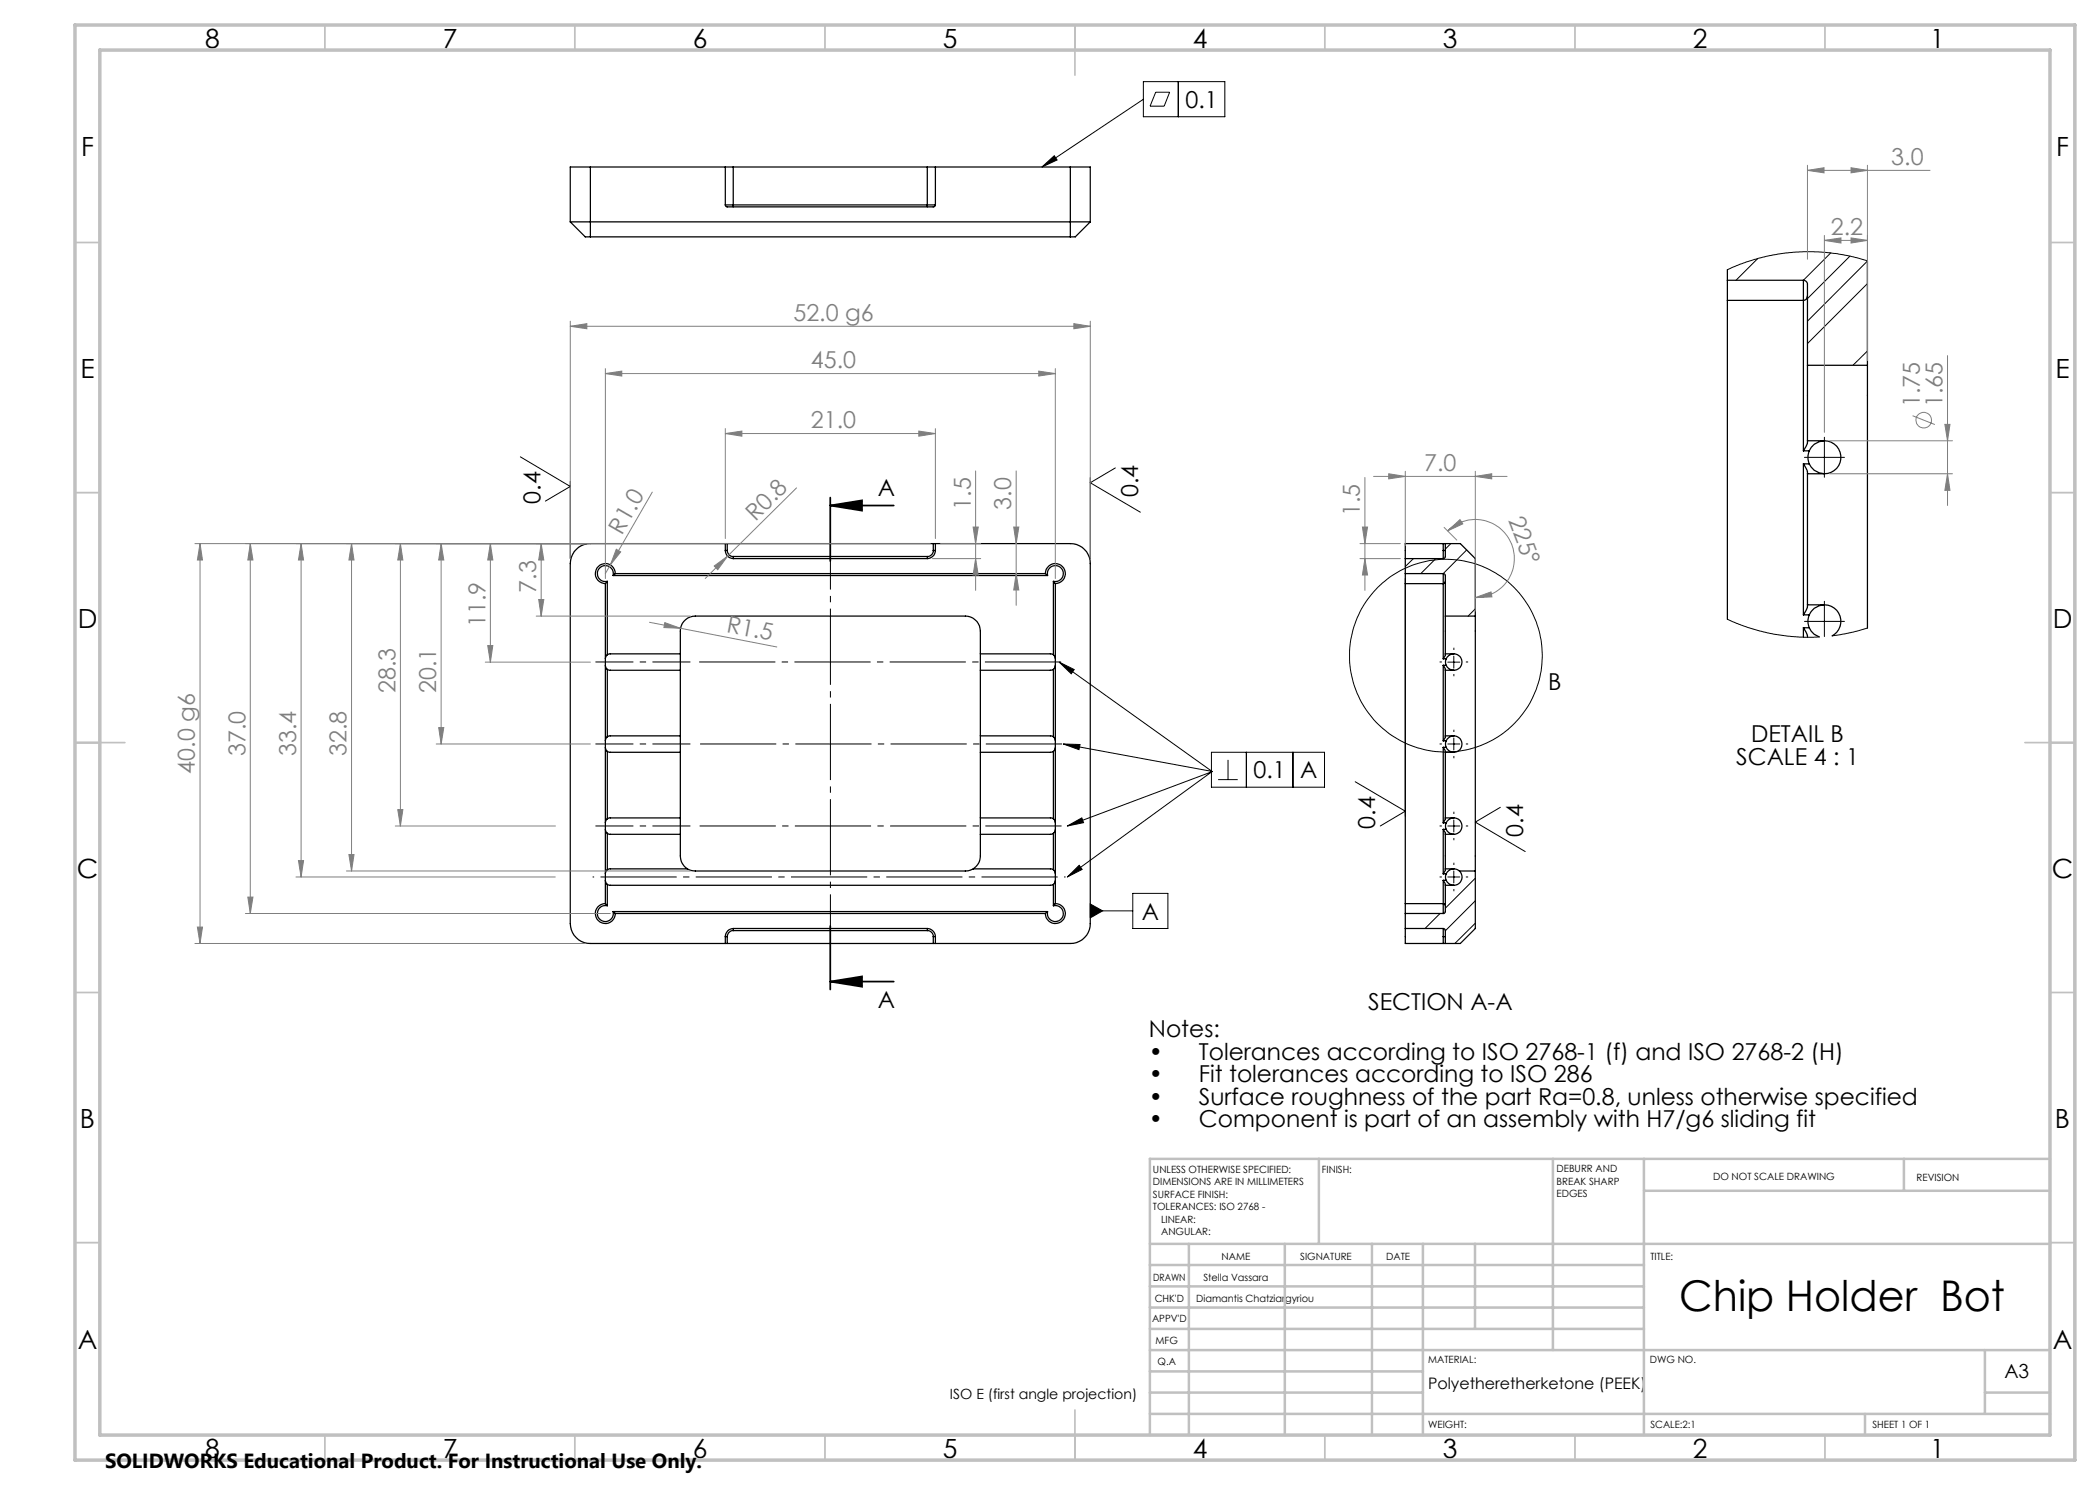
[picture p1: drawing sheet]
<svg xmlns="http://www.w3.org/2000/svg" width="420mm" height="297mm" viewBox="0 0 420 297" stroke-linecap="round" stroke-linejoin="round" font-family="sans-serif">
<g fill="none" stroke="#000" stroke-width=".25">
<path d="M118.1 33.4h-4v11M118.1 33.4v14M118.1 33.4h27M145.1 33.4h1.5M145.1 33.4v7.6M146.6 33.4h38.9M146.6 33.4v7.6M185.5 33.4h1.6M185.5 33.4v7.6M187.1 33.4v7.6M187.1 33.4h27M214.1 33.4h4v11"/>
<path d="M214.1 33.4v14M114.1 44.4h104M114.1 44.4l3 3h1M118.1 47.4h96M145.1 41l.3 .4h41.4l.3-.4M145.1 41h1.5M146.6 41v.4M146.6 41h38.9M185.5 41h1.6M185.5 41v.4M218.1 44.4l-3 3h-1M345.5 56.1v4"/>
<path d="M345.5 56.1h15.2M345.5 53.9v2.2M360.7 56.1a.85 .85 0 0 1 .8 .8v16.2M360.7 56.1v4M361.5 59.2a.85 .85 0 0 1-.8 .9M373.5 52.2v20.9M345.5 60.1v63.8M345.5 60.1h15.2M360.7 60.1v30.1M361.5 73.1v15.1M361.5 73.1h12M373.5 73.1v52.5"/>
<path d="M360.7 92.8l.7 1.3 .1 .7M360.7 92.8h1.1M360.7 90.2h1.1M360.7 92.8v30.2M361.5 88.2l-.1 .6-.7 1.4M361.5 94.8v26.2M361.5 94.8h3.4M361.5 88.2h3.4M361.8 92.8a3.3 3.3 0 0 0 3.1 2M361.8 90.2a3.6 3.6 0 0 0 0 2.6M364.9 88.2a3.3 3.3 0 0 1 3.3 3.3 3.3 3.3 0 0 1-3.3 3.3M364.9 88.2a3.3 3.3 0 0 0-3.1 2"/>
<path d="M121.1 116.7v64M121.5 116.3l-.4 .4M121.5 116.3v14.6M122.6 115.1a1.6 1.6 0 0 0-1.4-2 1.6 1.6 0 0 0-1.7 1.7 1.6 1.6 0 0 0 2 1.5M122.6 115.1h86.9M123 114.7a1.99 1.99 0 0 0-2-2 1.99 1.99 0 0 0-1.9 2.1 1.99 1.99 0 0 0 2 1.9M123 114.7l-.4 .4M123 114.7h86.1M145.1 108.7h-27a4 4 0 0 0-4 4v72a4 4 0 0 0 4 4h27M145.1 110.1a1.63 1.63 0 0 0 1.5 1.6M145.1 110.1h.4M145.1 108.7h.4"/>
<path d="M145.1 108.7v1.4M145.5 110.1a1.2 1.2 0 0 0 1.1 1.2M145.5 108.7h41.2M145.5 108.7v1.4M146.6 111.3v.4M146.6 111.7h38.9M146.6 111.3h38.9M185.5 111.3v.4M186.7 110.1h.4M186.7 108.7h.4M186.7 110.1a1.2 1.2 0 0 1-1.2 1.2M186.7 108.7v1.4"/>
<path d="M187.1 110.1a1.69 1.69 0 0 1-1.6 1.6M187.1 108.7h27a4 4 0 0 1 4 4v72a4 4 0 0 1-4 4h-27M187.1 108.7v1.4M209.1 114.7a2 2 0 0 1 2-2 2 2 0 0 1 2 2 2 2 0 0 1-2 2M209.1 114.7l.4 .4M209.5 115.1a1.6 1.6 0 0 1 1.4-2 1.6 1.6 0 0 1 1.8 1.7 1.6 1.6 0 0 1-2 1.5M210.7 116.3l.4 .4M210.7 116.3v14.6M211.1 116.7v64M281.1 114.7v2M281.1 111.7h7.5M281.1 114.7h7.5"/>
<path d="M281.1 111.7v3M281.1 116.7v64M281.1 116.7h7.5M288.6 114.7l.5 .3v8.2M288.6 110.1v1.6M288.6 110.1h.5M288.6 108.7h-7.5v3M288.6 108.7h.5M288.6 114.7v2M288.6 108.7v1.4M288.6 116.7v15.1M289.1 108.7v2.7l-.5 .3"/>
<path d="M289.1 116.3l-.1 .3-.4 .1M289.1 108.7h3l3 3v11.5M121.1 133.1l.4 .8M121.5 130.9l-.4 .9M121.5 133.9l.4 .2h14.2M121.5 133.9v13.5M136.1 130.8v-4.6a2.99 2.99 0 0 1 3-3h54a3 3 0 0 1 3 3v4.6M136.1 130.8h-14.2l-.4 .1M136.1 130.8v3.3M136.1 134.1v13.1M196.1 130.8h14.1l.5 .1M196.1 130.8v3.3"/>
<path d="M196.1 134.1v13.1M210.7 130.9l.4 .9M210.7 133.9l-.5 .2h-14.1M210.7 133.9v13.5M211.1 133.1l-.4 .8M288.6 133.1l.5 1M288.6 133.1v15.1M288.6 133.1h.6M288.6 131.8h.6M289.1 123.2v7.6M289.1 130.8l-.5 1M289.1 134.1h1.7"/>
<path d="M289.1 123.2h6M289.1 130.8h1.7M289.1 134.1v13.1M289.2 133.1a1.66 1.66 0 0 0 1.6 1M289.2 131.8l-.1 .5 .1 .8M290.8 130.8a1.64 1.64 0 0 1 1.6 1.6 1.64 1.64 0 0 1-1.6 1.7M290.8 130.8a1.66 1.66 0 0 0-1.6 1M295.1 123.2v51M360.7 125.6l.7 1.3 .1 .6M360.7 123h1.1M360.7 125.6h1.1M360.7 125.6v1.9"/>
<path d="M361.5 121l-.1 .6-.7 1.4M361.5 121h3.4M361.8 125.6l1 1.3 1.1 .5M361.8 123a3.5 3.5 0 0 0 0 2.6M364.9 121a3.3 3.3 0 0 1 3.2 2.5 3.3 3.3 0 0 1-1.7 3.7M364.9 121a3.3 3.3 0 0 0-3.1 2M121.1 149.5l.4 .8M121.5 147.4l-.4 .8M121.5 150.3l.4 .2h14.2M121.5 150.3v13.5M136.1 147.2h-14.3l-.3 .2M136.1 147.2v3.3"/>
<path d="M136.1 150.5v13.1M196.1 147.2h14.2l.4 .2M196.1 147.2v3.3M196.1 150.5v13.1M210.7 147.4l.4 .8M210.7 150.3l-.5 .2h-14.1M210.7 150.3v13.5M211.1 149.5l-.4 .8M288.6 149.5l.5 1M288.6 149.5v15.1M288.6 148.2h.6M288.6 149.5h.6"/>
<path d="M289.1 147.2l-.5 1M289.1 150.5h1.7M289.1 147.2h1.7M289.1 150.5v13.1M289.2 149.5a1.66 1.66 0 0 0 1.6 1M289.2 148.2l-.1 .5 .1 .8M290.8 147.2a1.64 1.64 0 0 1 1.6 1.6 1.64 1.64 0 0 1-1.6 1.7M290.8 147.2a1.66 1.66 0 0 0-1.6 1M121.1 176.1l.4 .8M121.1 165.9l.4 .7M121.5 163.8l-.3 .3-.1 .5M121.5 174l-.4 .8"/>
<path d="M121.5 176.9l.4 .2h88.3l.5-.2M121.5 166.6l.4 .3h14.2M121.5 166.6v7.4M121.5 176.9v4.2M136.1 166.9v4.3a3.1 3.1 0 0 0 1.4 2.6M136.1 163.6h-14.3l-.3 .2M136.1 163.6v3.3M137.5 173.8h-15.7l-.3 .2M137.5 173.8l.9 .3 .6 .1h54.1h.5l1.1-.4M194.7 173.8h15.6l.4 .2M196.1 166.9v4.3a3.1 3.1 0 0 1-1.4 2.6M196.1 163.6h14.2l.4 .2"/>
<path d="M196.1 163.6v3.3M210.7 163.8l.3 .3 .1 .5M210.7 174l.4 .8M210.7 166.6l-.5 .3h-14.1M210.7 166.6v7.4M210.7 176.9v4.2M211.1 165.9l-.4 .7M211.1 176.1l-.4 .8M288.6 176.1l.5 1M288.6 165.9l.5 1M288.6 165.9v8.9M288.6 176.1v4.6"/>
<path d="M288.6 176.1h.6M288.6 165.9h.6M288.6 174.8h.6M288.6 164.6h.6M289.1 177.1v5.3l-.3 .3h-.2M289.1 166.9v6.9M289.1 173.8l-.5 1M289.1 163.6l-.5 1M289.1 177.1h1.7M289.1 173.8h1.7M289.1 166.9h1.7M289.1 163.6h1.7"/>
<path d="M289.2 176.1a1.66 1.66 0 0 0 1.6 1M289.2 165.9a1.66 1.66 0 0 0 1.6 1M289.2 164.6l-.1 .5 .1 .8M289.2 174.8l-.1 .5 .1 .8M290.8 173.8l.6 .1 .5 .3M290.8 163.6a1.64 1.64 0 0 1 1.6 1.6 1.64 1.64 0 0 1-1.6 1.7M290.8 173.8a1.66 1.66 0 0 0-1.6 1M290.8 163.6a1.66 1.66 0 0 0-1.6 1M291.9 174.2a1.65 1.65 0 0 1 .4 1.8 1.65 1.65 0 0 1-1.5 1.1M291.9 174.2h3.2M295.1 174.2v11.5l-3 3h-3M121.1 180.7a1.98 1.98 0 0 0-2 2 1.98 1.98 0 0 0 2 2 1.98 1.98 0 0 0 1.9-2"/>
<path d="M121.1 180.7l.4 .4M121.5 181.1a1.6 1.6 0 0 0-2 1.5 1.6 1.6 0 0 0 1.7 1.7 1.6 1.6 0 0 0 1.4-2M122.6 182.3l.4 .4M122.6 182.3h86.9M123 182.7h86.1M145.1 187.3h.4M145.1 188.7h.4M145.1 187.3v1.4M145.5 188.7h41.2M145.5 187.3v1.4M146.6 185.7a1.63 1.63 0 0 0-1.5 1.6M146.6 185.7v.4"/>
<path d="M146.6 186.1a1.2 1.2 0 0 0-1.1 1.2M146.6 185.7h38.9M146.6 186.1h38.9M185.5 185.7a1.69 1.69 0 0 1 1.6 1.6M185.5 185.7v.4M185.5 186.1a1.2 1.2 0 0 1 1.2 1.2M186.7 187.3h.4M186.7 188.7h.4M186.7 187.3v1.4M187.1 187.3v1.4M209.5 182.3l-.4 .4M210.7 181.1a1.6 1.6 0 0 1 2 1.5 1.6 1.6 0 0 1-1.8 1.7 1.6 1.6 0 0 1-1.4-2"/>
<path d="M211.1 180.7a1.99 1.99 0 0 1 1.9 2 1.99 1.99 0 0 1-2 2 1.99 1.99 0 0 1-1.9-2M211.1 180.7l-.4 .4M281.1 185.7v3h7.5M281.1 180.7v2M281.1 182.7h7.5M281.1 185.7h7.5M281.1 182.7v3M281.1 180.7h7.5M288.6 185.7l.3 .1 .2 .3v2.6M288.6 185.7v1.6M288.6 187.3h.5M288.6 188.7h.5"/>
<path d="M288.6 180.7l.4 .1 .1 .3M288.6 180.7v2M288.6 187.3v1.4"/>
</g>
<g fill="none" stroke="#000" stroke-width=".2">
<path d="M228.7 16.3h16.3v7.1h-16.3zM228.7 19.9l-20.3 13.5M231.1 18.4h2.8l-1.1 2.8h-2.8zM235.7 16.3v7.1M208.4 33.4l2.5-2.3 .5 .9zM351.5 51.7l-4.3 4.4M366.1 50.6l-5.4 5.5M370 51.2l-8.5 8.5M373.5 52.2l-2.9-.8-3.5-.7-3.4-.3h-4.5l-3.7 .4-3.6 .8-3.9 1.2-2.5 1.1M373.5 52.2l-12 12M373.5 56.7l-12 12M373.5 70.2l-2.9 2.9"/>
<path d="M104.1 91.4l10 5.9-5 2.9M114.1 96.3v15.4M218.1 95.5v16.2M223.1 93.6l-5 3 10 5.8M360.9 91.5h8M364.9 87.5v8M281.1 115.7v47.6M282.7 111.7l-1.6 1.6M287.2 111.7l-3 3M290.2 108.7l-1.1 1.1M293.3 110l-4.7 4.7M211.8 132.4l3 1.5-.6 .9z"/>
<path d="M211.8 132.4l30.6 21.9-28.9 21.1M289.6 132.4h2.4M290.8 131.2v2.4M295.1 121.8l-1.5 1.4M345.5 123.9l4.1 1.6 5.1 1.3 5.2 .6h4M360.9 124.3h8M364.9 120.3v7M373.5 125.6l-2.9 .8-4.2 .8M212.7 148.8l3.3 .1-.2 1zM212.7 148.8l29.8 5.5-29 10.9M242.3 150.5h22.6v6.9h-22.6zM243.6 155.9h3.9"/>
<path d="M245.6 152v3.9M249.3 150.5v6.9M258.6 150.5v6.9M271 156.3l10.1 5.9-5.1 3M289.6 148.8h2.4M290.8 147.6v2.4M213.5 165.2l2.9-1.6 .3 .9zM213.5 175.4l2.3-2.3 .6 .8zM226.6 178.7h7v7h-7zM289.6 165.2h2.4M289.6 175.4h2.4M290.8 164v2.4"/>
<path d="M290.8 174.2v2.4M295.1 175.6l-6 6M300.1 161.5l-5 2.9 9.9 5.9M218.1 180.8l2.4 1.4-2.4 1.4zM218.1 182.2h8.5M288 182.7l-3 3M295.1 180.2l-6 6M295.1 184.6l-4.1 4.1"/>
<circle cx="289.2" cy="131.1" r="19.3"/>
</g>
<g fill="none" stroke="#808080" stroke-width=".2">
<path d="M361.5 34.1l3.3-.6v1.1zM361.5 33.1v18.8M361.5 34.1h24.5M370.2 33.5l3.3 .6-3.3 .5zM373.5 33.1v39M364.9 48.1l3.3-.5v1zM364.9 47.1v39.4M364.9 48.1h8.6M370.2 47.6l3.3 .5-3.3 .5zM114.1 65.3l3.3-.6v1.1zM114.1 64.2v47.5M114.1 65.3h104"/>
<path d="M121.1 74.7l3.3-.5v1zM121.1 73.7v42M121.1 74.7h90M207.8 74.2l3.3 .5-3.3 .5zM211.1 73.7v42M214.8 64.7l3.3 .6-3.3 .5zM218.1 64.2v47.5M389.5 71.1v30M130.5 98.4l-8.4 14.6M145.1 86.7l3.3-.5v1zM145.1 85.7v22M145.1 86.7h42"/>
<path d="M159.3 97.6l-13.8 13.6M183.8 86.2l3.3 .5-3.3 .5zM187.1 85.7v22M195.1 94.2v23.9M203.2 94.2v26.9M273 95.5v22.6M274.7 95.3h26.7M277.7 94.8l3.4 .5-3.4 .5zM281.1 94.3v14.8M295.1 95.3l3.2-.5v1zM295.1 94.3v27.9M365.9 88.2h24.6"/>
<path d="M365.9 94.8h24.6M382.5 83.1l4.5 1.8M389 84.9h1l-.5 3.3zM389.5 94.8l.5 3.3h-1zM39 108.7h147.1M40 108.7l.5 3.3h-1zM40 108.7v80M50.1 108.7l.5 3.3h-1zM50.1 108.7v74M60.2 108.7l.5 3.3h-1zM60.2 108.7v66.7M70.3 108.7l.5 3.3h-1z"/>
<path d="M70.3 108.7v65.5M80.1 108.7l.5 3.3h-1zM80.1 108.7v56.5M88.2 108.7v40.1M88.2 108.7l.6 3.3h-1.1zM98.1 108.7v23.7M98.1 108.7l.5 3.3h-1.1zM107.7 119.9h1.1l-.6 3.3zM108.2 108.7l.6 3.3h-1.1zM108.2 108.7v14.5M122.1 113l-1 1.7M123.3 109.9l.8 .5-2 2.6z"/>
<path d="M142.8 113.2l2.7-2-2 2.7zM145.5 111.2l-4.5 4.5M186.5 111.7h9.6M188.1 108.7h8M194.6 105.4h1.1l-.6 3.3zM195.1 111.7l.6 3.3h-1.1zM202.7 105.4h1.1l-.6 3.3zM203.2 114.7l.6 3.3h-1.1zM272 108.7h8.1M272 111.7h8.1M272.5 105.4h1l-.5 3.3zM273 111.7l.5 3.3h-1z"/>
<path d="M288.8 105.5l2.6 2.5M289.5 106.2l2.5-2.3 .6 .9zM289.5 106.2a7.8 7.8 0 0 1 12.8 2.5 7.8 7.8 0 0 1-7.2 10.8M295.1 119.5l3.1-1.1 .2 1zM97 132.4h21.1M97.5 129.1h1.1l-.5 3.3zM107.2 123.2h30.9M129.9 124.5l6.2 1.2M133 124.5l3.1 1.2-3.3-.2zM136.1 125.7l19.3 3.7M87.2 148.8h30.9M87.7 145.5h1.1l-.6 3.3z"/>
<path d="M49.6 179.4h1l-.5 3.3zM59.2 175.4h51.9M59.7 172.1h1l-.5 3.3zM69.3 174.2h68.8M69.8 170.9h1l-.5 3.3zM79.1 165.2h32M79.6 161.9h1l-.5 3.3zM39 188.7h78.1M39.5 185.4h1l-.5 3.3zM49.1 182.7h73"/>
<circle cx="384.7" cy="84" r="1.56"/>
</g>
<path d="M166.1 99.5v12.7M166.1 101.1l6.3-1v2zM166.1 101.1h12.7M166.1 196.3l6.3-1v2zM166.1 185.2v12.7M166.1 196.3h12.7" fill="none" stroke="#000" stroke-width=".35"/>
<path d="M166.1 104.4v88" fill="none" stroke="#000" stroke-width=".2" stroke-dasharray="15.2 1.3 1.3 1.3" stroke-dashoffset="1.8" stroke-linecap="butt"/>
<path d="M213.1 175.4h-94.6" fill="none" stroke="#000" stroke-width=".2" stroke-dasharray="15.2 1.3 1.3 1.3" stroke-dashoffset="-1.6" stroke-linecap="butt"/>
<path d="M138.1 132.4h-19M138.1 148.8h-19M138.1 165.2h-19" fill="none" stroke="#000" stroke-width=".2" stroke-dasharray="15.2 1.3 1.3 1.3" stroke-dashoffset="7.6" stroke-linecap="butt"/>
<path d="M213.1 165.2h-73.9" fill="none" stroke="#000" stroke-width=".2" stroke-dasharray="15.2 1.3 1.3 1.3" stroke-dashoffset="-.8" stroke-linecap="butt"/>
<path d="M213.1 148.8h-73.8" fill="none" stroke="#000" stroke-width=".2" stroke-dasharray="15.2 1.3 1.3 1.3" stroke-dashoffset="-.7" stroke-linecap="butt"/>
<path d="M213.1 132.4h-74.1" fill="none" stroke="#000" stroke-width=".2" stroke-dasharray="15.2 1.3 1.3 1.3" stroke-dashoffset="-.9" stroke-linecap="butt"/>
<g fill="none" stroke="#000" stroke-width=".2" stroke-dasharray="15.2 1.3 1.3 1.3" stroke-linecap="butt">
<path d="M288.4 132.4h-.5M290.8 130v-.5M290.8 134.8v.4M293.2 132.4h.4M288.4 148.8h-.5M290.8 146.4v-.5M290.8 151.2v.4M293.2 148.8h.4M288.4 165.2h-.5M288.4 175.4h-.5M290.8 162.8v-.5M290.8 167.6v.4"/>
<path d="M290.8 173v-.5M290.8 177.8v.4M293.2 165.2h.4M293.2 175.4h.4"/>
</g>
<g fill="none" stroke="#c0c0c0" stroke-width=".35">
<path d="M65 5v5M115 5v5M165 5v5M215 5v10M265 5v5M315 5v5M365 5v5M15 48.5h5M410 48.5h5M15 98.5h5M410 98.5h5M15 148.5h10"/>
<path d="M405 148.5h10M15 198.5h5M410 198.5h5M15 248.5h5M410 248.5h5M65 287v5M115 287v5M165 287v5M215 282v10M265 287v5M315 287v5M365 287v5"/>
</g>
<g fill="none" stroke="#c0c0c0" stroke-width=".5">
<path d="M263.8 231.8v17M310.6 231.8v38.2M328.8 231.8v55.2M328.8 238.2h81.2M380.8 231.8v6.4M410 231.8h-180v55.2M230 248.8h180M230 257.3h98.8M230 253h98.8M237.8 248.8v38.2M257 248.8v38.2M274.4 248.8v38.2"/>
<path d="M284.6 248.8v38.2M295 248.8v17M230 265.8h98.8M230 261.5h98.8M230 278.5h54.6M230 274.3h54.6M230 270h180M397 278.5h13M397 270v12.8M230 282.8h180M373 282.8v4.2"/>
</g>
<path d="M15 5h400v287h-400zM20 10h390v277h-390z" fill="none" stroke="#c0c0c0" stroke-width=".7"/>
<g fill="#000">
<path d="M166.1 101.1l6.3-1v2zM166.1 196.3l6.3-1v2z"/>
<path d="M218.1 180.8l2.4 1.4-2.4 1.4zM213.5 165.2l2.9-1.6 .3 .9zM212.7 148.8l3.3 .1-.2 1zM213.5 175.4l2.3-2.3 .6 .8zM211.8 132.4l3 1.5-.6 .9zM208.4 33.4l2.5-2.3 .5 .9z"/>
</g>
<g fill="#808080">
<path d="M142.8 113.2l2.7-2-2 2.7z"/>
<path d="M123.3 109.9l.8 .5-2 2.6z"/>
<path d="M133 124.5l3.1 1.2-3.3-.2z"/>
<path d="M289.5 106.2l2.5-2.3 .6 .9zM295.1 119.5l3.1-1.1 .2 1z"/>
<path d="M370.2 33.5l3.3 .6-3.3 .5zM361.5 34.1l3.3-.6v1.1z"/>
<path d="M277.7 94.8l3.4 .5-3.4 .5zM295.1 95.3l3.2-.5v1zM364.9 48.1l3.3-.5v1zM370.2 47.6l3.3 .5-3.3 .5z"/>
<path d="M121.1 74.7l3.3-.5v1zM207.8 74.2l3.3 .5-3.3 .5z"/>
<path d="M183.8 86.2l3.3 .5-3.3 .5zM145.1 86.7l3.3-.5v1z"/>
<path d="M107.7 119.9h1.1l-.6 3.3zM108.2 108.7l.6 3.3h-1.1zM273 111.7l.5 3.3h-1zM272.5 105.4h1l-.5 3.3z"/>
<path d="M194.6 105.4h1.1l-.6 3.3zM195.1 111.7l.6 3.3h-1.1zM80.1 108.7l.5 3.3h-1zM79.6 161.9h1l-.5 3.3zM60.2 108.7l.5 3.3h-1zM59.7 172.1h1l-.5 3.3zM70.3 108.7l.5 3.3h-1zM69.8 170.9h1l-.5 3.3zM40 108.7l.5 3.3h-1zM39.5 185.4h1l-.5 3.3zM202.7 105.4h1.1l-.6 3.3zM203.2 114.7l.6 3.3h-1.1zM50.1 108.7l.5 3.3h-1zM49.6 179.4h1l-.5 3.3zM389 84.9h1l-.5 3.3zM389.5 94.8l.5 3.3h-1z"/>
<path d="M98.1 108.7l.5 3.3h-1.1zM97.5 129.1h1.1l-.5 3.3zM88.2 108.7l.6 3.3h-1.1zM87.7 145.5h1.1l-.6 3.3z"/>
<path d="M114.1 65.3l3.3-.6v1.1zM214.8 64.7l3.3 .6-3.3 .5z"/>
</g>
<text font-size="8.5" x="335.8" y="262.2">Chip Holder Bot</text>
<g font-size="5.3">
<text x="41" y="9.5">8</text>
<text x="88.5" y="9.5">7</text>
<text x="138.5" y="9.5">6</text>
<text x="188.5" y="9.5">5</text>
<text x="238.5" y="9.5">4</text>
<text x="288.5" y="9.5">3</text>
<text x="338.5" y="9.5">2</text>
<text x="386" y="9.5">1</text>
<text x="16.2" y="31.3">F</text>
<text x="411.2" y="31.3">F</text>
<text x="16.1" y="75.5">E</text>
<text x="411.1" y="75.5">E</text>
<text x="15.5" y="125.5">D</text>
<text x="410.5" y="125.5">D</text>
<text x="15.4" y="175.5">C</text>
<text x="410.4" y="175.5">C</text>
<text x="16" y="225.5">B</text>
<text x="411" y="225.5">B</text>
<text x="15.5" y="269.8">A</text>
<text x="410.5" y="269.8">A</text>
<text x="41" y="291.5">8</text>
<text x="88.5" y="291.5">7</text>
<text x="138.5" y="291.5">6</text>
<text x="188.5" y="291.5">5</text>
<text x="238.5" y="291.5">4</text>
<text x="288.5" y="291.5">3</text>
<text x="338.5" y="291.5">2</text>
<text x="386" y="291.5">1</text>
</g>
<g font-size="4.7">
<text x="237.1" y="21.6">0.1</text>
<text x="108.1" y="100.7" transform="rotate(-90 108.1 100.7)">0.4</text>
<text x="175.5" y="99.1">A</text>
<text x="227.6" y="99.5" transform="rotate(-90 227.6 99.5)">0.4</text>
<text x="309.7" y="138">B</text>
<text x="350.2" y="148.5">DETAIL B</text>
<text x="250.7" y="155.7">0.1</text>
<text x="260" y="155.7">A</text>
<text x="347.2" y="153">SCALE 4 : 1</text>
<text x="275.1" y="165.7" transform="rotate(-90 275.1 165.7)">0.4</text>
<text x="304.6" y="167.4" transform="rotate(-90 304.6 167.4)">0.4</text>
<text x="228.4" y="183.9">A</text>
<text x="175.5" y="201.6">A</text>
<text x="273.6" y="202">SECTION A-A</text>
<text x="229.8" y="207.4">Notes:</text>
<text x="229.8" y="211.9">•</text>
<text x="239.8" y="211.9">Tolerances according to ISO 2768-1 (f) and ISO 2768-2 (H)</text>
<text x="229.8" y="216.4">•</text>
<text x="229.8" y="221">•</text>
<text x="239.8" y="216.4">Fit tolerances according to ISO 286</text>
<text x="239.8" y="221">Surface roughness of the part Ra=0.8, unless otherwise specified</text>
<text x="229.8" y="225.5">•</text>
<text x="239.8" y="225.5">Component is part of an assembly with H7/g6 sliding fit</text>
</g>
<g font-size="4.7" fill="#808080">
<text x="378.3" y="33">3.0</text>
<text x="366.1" y="47.1">2.2</text>
<text x="158.7" y="64.2">52.0 g6</text>
<text x="162.2" y="73.7">45.0</text>
<text x="384" y="81.4" transform="rotate(-90 384 81.4)">1.75</text>
<text x="388.5" y="81.4" transform="rotate(-90 388.5 81.4)">1.65</text>
<text x="162.2" y="85.7">21.0</text>
<text x="284.8" y="94.2">7.0</text>
<text x="194.1" y="101.9" transform="rotate(-90 194.1 101.9)">1.5</text>
<text x="202.2" y="101.9" transform="rotate(-90 202.2 101.9)">3.0</text>
<text x="124.4" y="107.1" transform="rotate(-60 124.4 107.1)">R1.0</text>
<text x="151.1" y="104.3" transform="rotate(-45 151.1 104.3)">R0.8</text>
<text x="272" y="103.2" transform="rotate(-90 272 103.2)">1.5</text>
<text x="301.6" y="104.1" transform="rotate(69 301.6 104.1)">225°</text>
<text x="107.2" y="118.6" transform="rotate(-90 107.2 118.6)">7.3</text>
<text x="97.1" y="125.4" transform="rotate(-90 97.1 125.4)">11.9</text>
<text x="145.2" y="126.4" transform="rotate(11 145.2 126.4)">R1.5</text>
<text x="79.1" y="138.6" transform="rotate(-90 79.1 138.6)">28.3</text>
<text x="87.2" y="138.6" transform="rotate(-90 87.2 138.6)">20.1</text>
<text x="39" y="154.7" transform="rotate(-90 39 154.7)">40.0 g6</text>
<text x="49.1" y="151.2" transform="rotate(-90 49.1 151.2)">37.0</text>
<text x="59.2" y="151.2" transform="rotate(-90 59.2 151.2)">33.4</text>
<text x="69.3" y="151.2" transform="rotate(-90 69.3 151.2)">32.8</text>
</g>
<text font-size="4.1" x="21" y="293.7">SOLIDWORKS Educational Product. For Instructional Use Only.</text>
<text font-size="3.9" x="400.9" y="275.5">A3</text>
<text font-size="3.2" x="285.6" y="277.7">Polyetheretherketone (PEEK)</text>
<text font-size="2.8" x="190" y="279.8">ISO E (first angle projection)</text>
<g font-size="2">
<text x="230.6" y="234.6">UNLESS OTHERWISE SPECIFIED:</text>
<text x="230.6" y="237.1">DIMENSIONS ARE IN MILLIMETERS</text>
<text x="230.6" y="239.6">SURFACE FINISH:</text>
<text x="264.4" y="234.6">FINISH:</text>
<text x="311.3" y="234.5">DEBURR AND</text>
<text x="311.3" y="237">BREAK SHARP</text>
<text x="311.3" y="239.5">EDGES</text>
<text x="342.6" y="236">DO NOT SCALE DRAWING</text>
<text x="383.3" y="236.2">REVISION</text>
<text x="230.6" y="242.1">TOLERANCES: ISO 2768 -</text>
<text x="232.2" y="244.6">LINEAR:</text>
<text x="232.2" y="247.1">ANGULAR:</text>
<text x="244.3" y="252">NAME</text>
<text x="260" y="251.9">SIGNATURE</text>
<text x="277.2" y="251.9">DATE</text>
<text x="330.1" y="251.9">TITLE:</text>
<text x="230.6" y="256.1">DRAWN</text>
<text x="240.7" y="256.1">Stella Vassara</text>
<text x="230.9" y="260.3">CHK'D</text>
<text x="239.2" y="260.3">Diamantis Chatziargyriou</text>
<text x="230.4" y="264.4">APPV'D</text>
<text x="231.1" y="268.8">MFG</text>
<text x="231.5" y="273">Q.A</text>
<text x="285.6" y="272.5">MATERIAL:</text>
<text x="330" y="272.5">DWG NO.</text>
<text x="285.6" y="285.5">WEIGHT:</text>
<text x="330.1" y="285.6">SCALE:2:1</text>
<text x="374.5" y="285.6">SHEET 1 OF 1</text>
</g>
</svg>
